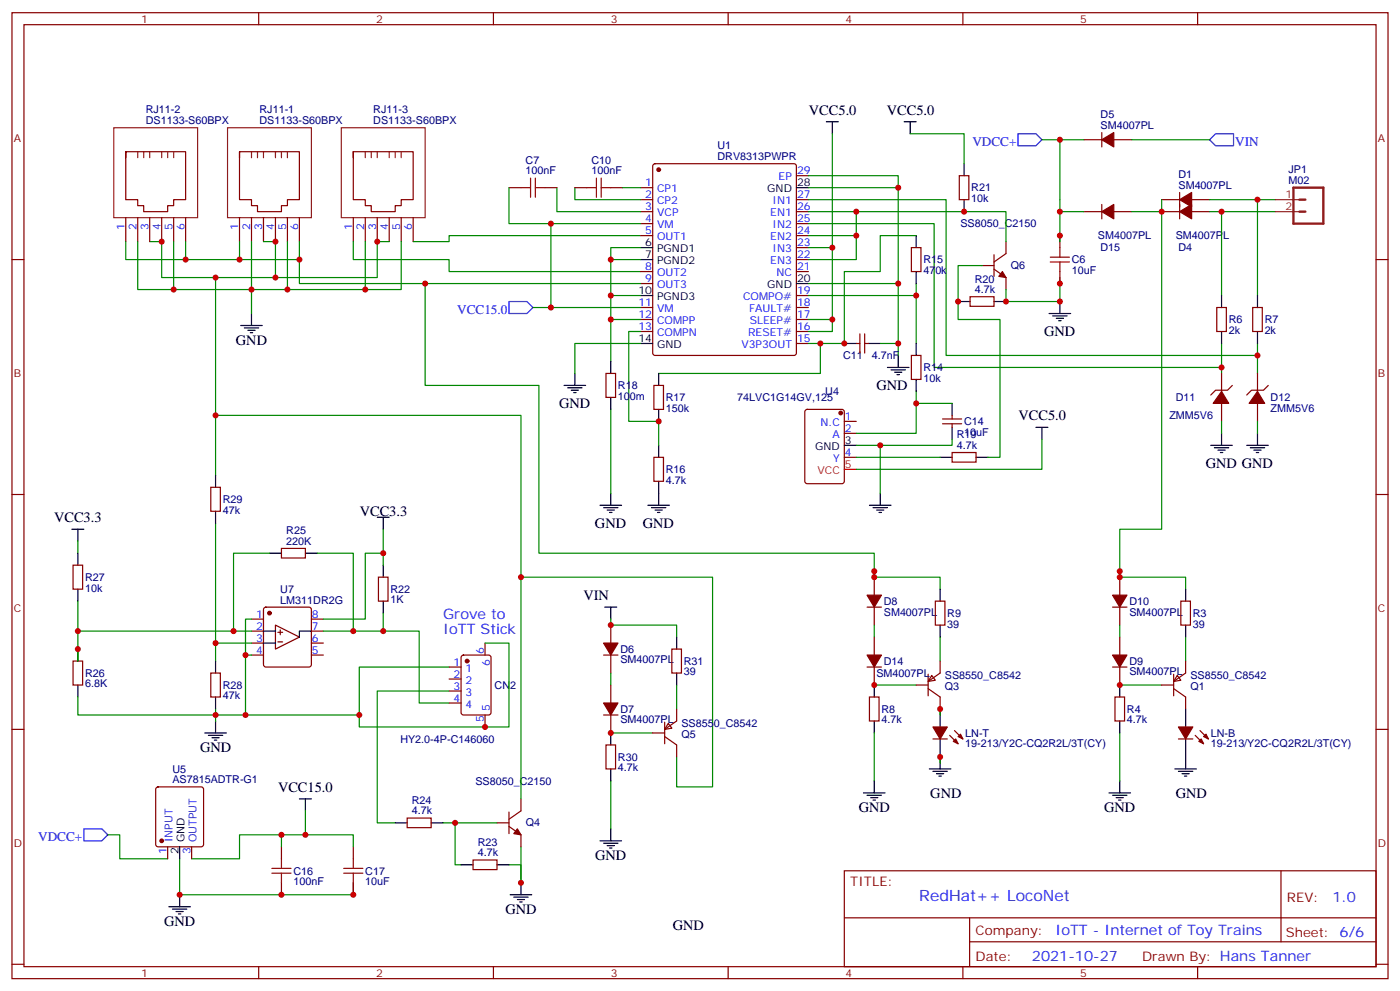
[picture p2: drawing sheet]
<svg xmlns="http://www.w3.org/2000/svg" width="412mm" height="292mm" viewBox="0 0 412 292" stroke-linecap="round" stroke-linejoin="round" font-family="sans-serif">
<g fill="none" stroke="#870000" stroke-width=".35">
<path d="M3.5 3.7h405.4v284.4h-405.4zM7.1 7.3h398.2v277.3h-398.2zM76.2 3.7v3.6M145.3 3.7v3.6M214.5 3.7v3.6M283.6 3.7v3.6M352.8 3.7v3.6M324.6 39v4.3M37 44.7h17.7v14.1h-3.5v1.7h-1.8v1.8h-7.1v-1.8h-1.7v-1.7h-3.6v-14.1v1.7M70.6 44.7h17.6v14.1h-3.5v1.7h-1.8v1.8h-7.1v-1.8h-1.7v-1.7h-3.5v-14.1v1.7M104.1 44.7h17.6v14.1h-3.5v1.7h-1.8v1.8h-7v-1.8h-1.8v-1.7h-3.5v-14.1v1.7M149.9 55.2h3.6"/>
<path d="M160.5 55.2h3.5M169.3 55.2h3.6M179.9 55.2h3.5M188.7 58.8h3.6M188.7 55.2h3.6M192.5 48.4l.5-.2h40.9l.5 .2 .2 .5v55l-.2 .5-.5 .2h-40.9l-.5-.2-.2-.5v-55zM234.6 58.8h3.5M234.6 51.7h3.5M282.6 51.7h2.8v7.1h-2.8zM319.3 41.1h5.3M328.1 41.1h5.3M342.2 58.8h5.3"/>
<path d="M347.5 56.7v7.7M351 58.8h5.3M3.5 76.4h3.6M37 64.1v7M40.6 64.1v7M44.1 64.1v7M47.6 64.1v7M51.2 64.1v7M54.7 64.1v7M70.6 64.1v7M74.1 64.1v7M77.6 64.1v7"/>
<path d="M81.1 64.1v7M84.7 64.1v7M88.2 64.1v7M104.1 64.1v7M107.6 64.1v7M111.1 64.1v7M114.7 64.1v7M118.2 64.1v7M121.7 64.1v7M188.7 62.3h3.6M188.7 65.8h3.6M188.7 69.4h3.6"/>
<path d="M188.7 79.9h3.6M234.6 76.4h3.5M234.6 62.3h3.5M234.6 65.8h3.5M234.6 69.4h3.5M234.6 79.9h3.5M234.6 72.9h3.5M268.5 72.9h2.8v7h-2.8zM289.3 78.2h3.5M292.8 79.2l3.5 2.5v3.5M292.8 75v6.4M296.3 71.1v3.5l-3.5 2.5"/>
<path d="M312.2 69.4v3.5M312.2 79.9v3.6M319.3 62.3h5.3M324.6 60.2v4.2M328.1 62.3h5.3M342.2 62.3h5.3M351 62.3h5.3M405.3 76.4h3.6M188.7 83.5h3.6M188.7 90.5h3.6M188.7 94.1h3.6M188.7 97.6h3.6"/>
<path d="M234.6 90.5h3.5M234.6 94.1h3.5M234.6 97.6h3.5M234.6 87h3.5M253.3 98.3v5.6M254.7 98.3v5.6M285.8 87.3h7v2.9h-7zM358.4 90.5h2.8v7.1h-2.8zM369 90.5h2.8v7.1h-2.8zM178.5 109.9h2.8v7.1h-2.8zM192.6 113.5h2.8v7h-2.8zM234.6 101.1h3.5"/>
<path d="M252.2 101.1h1.1M254.7 101.1h1.1M268.5 104.6h2.8v7.1h-2.8zM359.8 109.9v5.3M359.8 118.7v5.3M363 113.5l-1.4 1.4h-3.5l-1.4 1.4M370.4 109.9v5.3M370.4 118.7v5.3M373.6 113.5l-1.4 1.4h-3.5l-1.5 1.4M192.6 134.6h2.8v7.1h-2.8zM237.3 120.7l.5-.2h10.2l.7 .4v20.8l-.5 .6-10.4 .1-.7-.5v-20.7zM248.7 124h3.5"/>
<path d="M248.7 127.6h3.5M248.7 134.6h3.5M277.6 124.7h5.7M277.6 123.3h5.7M280.5 133.2h7v2.8h-7zM280.5 122.3v1M280.5 124.7v1.1M3.5 145.6h3.6M62.1 143.4h2.8v7.1h-2.8zM405.3 145.6h3.6M21.5 166.4h2.8v7h-2.8zM77.8 178.9l.5-.2h12.7l.5 .2 .2 .5v16.3l-.2 .4-.5 .3h-12.7l-.5-.3-.2-.4v-16.3z"/>
<path d="M82.9 161.4h7.1v2.9h-7.1zM111.5 169.9h2.8v7.1h-2.8zM255.4 178.7h4.2M257.5 169.9v5.3M257.5 178.7v5.3M275.5 177h2.8v7h-2.8zM327.7 178.7h4.3M329.8 169.9v5.3M329.8 178.7v5.3M347.8 177h2.9v7h-2.9zM21.5 194.6h2.8v7h-2.8zM62.1 198.1h2.8v7.1h-2.8z"/>
<path d="M74.1 182.2h3.5M74.1 192.8h3.5M74.1 185.8h3.5M74.1 189.3h3.5M91.7 182.2h3.5M91.7 192.8h3.5M91.7 185.8h3.5M91.7 189.3h3.5M132.3 196.4h3.5M132.3 199.9h3.5M136.1 193l.4-.2h7.4l.7 .5v16.5l-.4 .6-7.7 .1-.6-.5-.1-16.5zM142.9 189.3v3.5"/>
<path d="M177.8 192.8h4.2M179.9 184v5.3M179.9 192.8v5.3M197.9 191.1h2.8v7h-2.8zM255.4 196.4h4.2M257.5 187.5v5.3M257.5 196.4v5.2M273.4 198.5v6.3M274.5 198.8l1 1.4-2.1 .4zM276.9 194.6v3.5l-3.5 2.5M327.7 196.4h4.3M329.8 187.5v5.3"/>
<path d="M329.8 196.4v5.2M345.7 198.5v6.3M346.8 198.8l1 1.4-2.1 .4zM349.2 194.6v3.5l-3.5 2.5M3.5 214.7h3.6M132.3 203.4h3.5M132.3 206.9h3.5M142.9 210.5v3.5M177.8 210.5h4.2M178.5 219.3h2.8v7h-2.8zM179.9 201.6v5.3M179.9 210.5v5.3"/>
<path d="M192.3 215.8h3.5M195.8 212.6v6.3M195.8 216.8l3.5 2.5v3.5M196.8 212.9l1.1 1.4-2.1 .4zM199.3 208.7v3.5l-3.5 2.5M256.1 205.2h2.8v7h-2.8zM269.9 201.6h3.5M273.4 202.7l3.5 2.5v3.5M274.8 217.5h4.2M279.8 216.5l2.4 2.4M281.2 215.1l2.4 2.4M328.4 205.2h2.9v7h-2.9z"/>
<path d="M342.2 201.6h3.5M345.7 202.7l3.5 2.5v3.5M347.1 217.5h4.3M352.1 216.5l2.4 2.4M353.5 215.1l2.5 2.4M405.3 214.7h3.6M46.1 231.8l.5-.2h12.7l.5 .2 .2 .5v16.3l-.3 .5-.4 .2h-12.7l-.5-.3-.2-.4v-16.3zM149.9 239v6.4M153.5 235.2v3.5l-3.6 2.5M49.4 249.3v3.5M56.4 249.3v3.5M82.9 249.3v3.5"/>
<path d="M82.9 259.9v3.5M104.1 249.3v3.5M104.1 259.9v3.5M119.9 240.8h7.1v2.8h-7.1zM139.3 253.2h7.1v2.8h-7.1zM146.4 242.2h3.5M149.9 243.3l3.6 2.4v3.6M248.7 256.3h156.6v28.3h-156.6zM377.3 256.4v20.8M248.7 270.2h156.5M285.6 277.2h119.6M285.6 270.2v14.1"/>
<path d="M3.5 283.8h3.6M76.2 284.6v3.5M145.3 284.6v3.5M214.5 284.6v3.5M283.6 284.6v3.5M352.8 284.6v3.5M405.3 283.8h3.6"/>
</g>
<g fill="none" stroke="#8c2424" stroke-width=".35">
<path d="M33.5 37.6h24.7v26.5h-24.7zM67 37.6h24.7v26.5h-24.7zM100.5 37.6h24.7v26.5h-24.7zM40.6 44.7v1.7M42.3 44.7v1.7M44.1 44.7v1.7M47.6 44.7v1.7M49.4 44.7v1.7M51.2 44.7v1.7M74.1 44.7v1.7M75.8 44.7v1.7M77.6 44.7v1.7"/>
<path d="M81.1 44.7v1.7M82.9 44.7v1.7M84.7 44.7v1.7M107.6 44.7v1.7M109.4 44.7v1.7M111.1 44.7v1.7M114.7 44.7v1.7M116.4 44.7v1.7M118.2 44.7v1.7M375.7 58.8h7.1M375.7 62.3h7.1"/>
</g>
<g fill="none" stroke="#008700" stroke-width=".35">
<path d="M245.2 39.4v58.2h-7.1M268.1 39.4h15.9v8.8M149.9 55.2v10.6h38.8M164 55.2v7.1h24.7M169.3 55.2v3.6h19.4M183.4 55.2h5.3M238.1 55.2h26.5v28.3M238.1 58.8h40.6v45.8h91.7M238.1 51.7h26.5v3.5M306.9 41.1h5.3M319.3 41.1h-7.1v21.2M333.4 41.1h22.9"/>
<path d="M342.2 58.8v3.5h-8.8M356.3 58.8h19.4M370.4 58.8v28.2M37 71.1v5.3h33.6M40.6 71.1v14.1h33.5v-14.1M44.1 71.1h3.5v10.6h63.5v-10.6h3.6M51.2 71.1v14.1M54.7 71.1v5.3M70.6 71.1v5.3h17.6v-5.3M77.6 71.1h3.5v10.6M84.7 71.1v14.1M88.2 76.4v7.1h100.5"/>
<path d="M104.1 71.1v5.3h28.2v3.5h56.4M107.6 71.1v14.1M118.2 71.1v14.1h-44.1v7.1M162.3 65.8v24.7h26.4M179.9 76.4h8.8M188.7 69.4h-56.4v1.7h-10.6M188.7 72.9h-8.8v33.5M238.1 65.8h37.1v42.4h84.6M238.1 62.3h58.2v8.8M238.1 72.9h7.1M252.2 62.3v7.1h-14.1M252.2 69.4v7h-14.1"/>
<path d="M269.9 69.4h-10.6v10.5h-10.6v21.2h-10.6M289.3 78.2h-7.1v15.9h12.4v40.5h-3.6M319.3 62.3h-7.1v8.8M342.2 62.3v93.5h-12.4v14.1M356.3 62.3h19.4M359.8 62.3v24.7M63.5 81.7v58.2M125.2 83.5v30h33.5v49.3h98.8v7.1M157 90.5h5.3M179.9 94.1h8.8M179.9 87h8.8M188.7 97.6h-3.5v26.4h8.8v7.1"/>
<path d="M238.1 83.5h26.5v21.1M238.1 94.1h7.1M269.9 83.5v3.5h-31.8M269.9 87v14.1M312.2 81.7v7.1h-15.9v-3.6M188.7 101.1h-19.4v8.8M241.7 101.1v8.8h-47.7M259.3 101.1h5.3M269.9 115.2v12.4h-17.7M269.9 118.7h10.6M359.8 101.1v8.8M370.4 101.1v8.8"/>
<path d="M63.5 122.3h90v112.9M179.9 120.5v24.7M252.2 131.1h7.1v14.1M252.2 134.6h24.7M280.5 129.3v1.8h-21.2M306.9 129.3v8.8h-54.7M359.8 124v3.6M370.4 124v3.6M22.9 159.3v3.5M63.5 154v40.6M112.9 155.8v10.6M22.9 177v17.6"/>
<path d="M79.4 162.8h-10.6v23M93.5 162.8h10.6v23M112.9 162.8h-5.3v19.4h-12.4M153.5 169.9h56.4v61.7h-10.6v-8.8M257.5 168.1v1.8h19.4v3.5M329.8 168.1v1.8h19.4v3.5M22.9 185.8h51.2M63.5 189.3h10.6M72.3 192.8h1.8M74.1 182.2h-1.8v28.3h-49.4v-5.3M95.2 185.8h28.3v21.1h8.8M112.9 180.5v5.3"/>
<path d="M132.3 196.4h-26.5v14.1h-33.5M142.9 189.3h7v24.7h-44.1v-3.5M179.9 182.2v1.8h19.4v3.5M179.9 198.1v3.5M257.5 184v3.5M276.9 187.5v7.1M329.8 184v3.5M349.2 187.5v7.1M63.5 208.7v3.5M132.3 203.4h-21.2v38.8h5.3M179.9 215.8h12.4M199.3 201.6v7.1"/>
<path d="M257.5 201.6h12.4M257.5 215.8v14.1M276.9 208.7v1.8M329.8 215.8v14.1M329.8 201.6h12.4M90 238.7v7M179.9 229.9v14.1M276.9 222.8v1.8M31.7 245.7h3.6v7.1h14.1M52.9 252.8v10.6h51.2v-3.5M82.9 245.7v3.6M104.1 249.3v-3.6h-33.5v7.1h-14.2"/>
<path d="M130.5 242.2h15.9M134.1 242.2v12.4h1.7M153.5 249.3v10.6v-5.3h-3.6"/>
</g>
<g fill="none" stroke="#000" stroke-width=".35">
<path d="M243.4 35.8h3.5M245.2 35.8v3.6M266.3 35.8h3.6M268.1 35.8v3.6M234.6 55.2h3.5M284 48.2v3.5M284 58.8v3.5M188.7 72.9h3.6M188.7 76.4h3.6M269.9 69.4v3.5M269.9 79.9v3.6M70.9 95.8h6.4"/>
<path d="M72 96.5h4.2M73 97.2h2.1M73.7 97.9h.7M74.1 92.3v3.5M188.7 87h3.6M234.6 83.5h3.5M282.2 88.8h3.6M292.8 88.8h3.5M309 92.3h6.4M310.1 93h4.2M311.1 93.7h2.2M311.9 94.4h.7"/>
<path d="M312.2 88.8v3.5M359.8 87v3.5M359.8 97.6v3.5M370.4 87v3.5M370.4 97.6v3.5M166.2 113.5h6.3M167.2 114.2h4.2M168.3 114.9h2.1M169 115.6h.7M169.3 109.9v3.6M179.9 106.4v3.5M179.9 117v3.5"/>
<path d="M188.7 101.1h3.6M194 109.9v3.6M248.7 101.1h3.5M255.8 101.1h3.5M261.4 108.2h6.4M262.5 108.9h4.2M263.5 109.6h2.1M264.2 110.3h.7M264.6 104.6v3.6M269.9 101.1v3.5M269.9 111.7v3.5M280.5 118.7v3.6"/>
<path d="M63.5 139.9v3.5M194 120.5v3.5M194 131.1v3.5M248.7 131.1h3.5M276.9 134.6h3.6M280.5 125.8v3.5M287.5 134.6h3.5M305.2 125.8h3.5M306.9 125.8v3.5M356.7 131.1h6.3M357.7 131.8h4.2M358.8 132.5h2.1"/>
<path d="M359.5 133.2h.7M359.8 127.6v3.5M367.2 131.1h6.4M368.3 131.8h4.2M369.4 132.5h2.1M370.1 133.2h.7M370.4 127.6v3.5M21.2 155.8h3.5M22.9 155.8v3.5M63.5 150.5v3.5M111.1 152.3h3.6M112.9 152.3v3.5"/>
<path d="M176.7 148.7h6.4M177.8 149.4h4.2M178.9 150.1h2.1M179.6 150.8h.7M179.9 145.2v3.5M190.9 148.7h6.3M191.9 149.4h4.2M193 150.1h2.1M193.7 150.8h.7M194 141.7v7M256.1 148.7h6.4M257.2 149.4h4.2"/>
<path d="M258.2 150.1h2.1M258.9 150.8h.7M259.3 145.2v3.5M22.9 162.8v3.6M22.9 173.4v3.6M79.4 162.8h3.5M90 162.8h3.5M112.9 166.4v3.5M112.9 177v3.5M178.2 178.7h3.5M179.9 178.7v3.5M276.9 173.4v3.6"/>
<path d="M349.2 173.4v3.6M22.9 191.1v3.5M63.5 194.6v3.5M77.6 185.8h3.5M77.6 189.3h3.5M91.7 185.8h-3.5v1.7M199.3 187.5v3.6M199.3 198.1v3.5M276.9 184v3.5M349.2 184v3.5M22.9 201.6v3.6M60.3 215.8h6.4"/>
<path d="M61.4 216.5h4.2M62.4 217.2h2.2M63.1 217.9h.8M63.5 205.2v3.5M63.5 212.2v3.6M179.9 215.8v3.5M257.5 201.6v3.6M257.5 212.2v3.6M276.9 208.7v5.3M276.9 217.5v8.8M329.8 201.6v3.6M329.8 212.2v3.6"/>
<path d="M349.2 208.7v5.3M349.2 217.5v8.8M88.2 235.2h3.5M90 235.2v3.5M179.9 226.3v3.6M254.4 233.4h6.3M255.4 234.1h4.2M256.5 234.8h2.1M257.2 235.5h.7M257.5 229.9v3.5M273.8 226.3h6.3M274.8 227h4.2"/>
<path d="M275.9 227.8h2.1M276.6 228.5h.7M326.7 233.4h6.3M327.7 234.1h4.3M328.8 234.8h2.1M329.5 235.5h.7M329.8 229.9v3.5M346.1 226.3h6.3M347.1 227h4.3M348.2 227.8h2.1M348.9 228.5h.7M52.9 249.3v3.5"/>
<path d="M116.4 242.2h3.5M127 242.2h3.5M135.8 254.6h3.5M146.4 254.6h3.5M153.5 259.9v3.5M176.7 247.5h6.4M177.8 248.2h4.2M178.9 248.9h2.1M179.6 249.6h.7M179.9 244v3.5M49.7 266.9h6.4M50.8 267.6h4.2"/>
<path d="M51.9 268.3h2.1M52.6 269h.7M52.9 263.4v3.5M150.3 263.4h6.3M151.3 264.1h4.3M152.4 264.8h2.1M153.1 265.5h.7"/>
</g>
<g fill="#870000" stroke="#870000" stroke-width=".35">
<path d="M152.4 244l1.1 1.7-2.2-.3z"/>
<path d="M177.8 189.3h4.2l-2.1 3.5z"/>
<path d="M177.8 206.9h4.2l-2.1 3.6z"/>
<path d="M347.5 58.8l3.5-2.1v4.2z"/>
<path d="M347.5 62.3l3.5-2.1v4.2z"/>
<path d="M359.8 115.2l2.1 3.5h-4.5z"/>
<path d="M370.4 115.2l2.1 3.5h-4.6z"/>
<path d="M327.7 192.8h4.3l-2.2 3.6z"/>
<path d="M327.7 175.2h4.3l-2.2 3.5z"/>
<path d="M347.1 214h4.3l-2.2 3.5z"/>
<path d="M353.8 217.5l.7 1.4-1.4-.7z"/>
<path d="M354.5 216.8l.7-.7 .8 1.4z"/>
<path d="M324.6 41.1l3.5-2.1v4.3z"/>
<path d="M274.8 214h4.2l-2.1 3.5z"/>
<path d="M280.8 218.2l.7-.7 .7 1.4z"/>
<path d="M282.2 216.8l.7-.7 .7 1.4z"/>
<path d="M255.4 175.2h4.2l-2.1 3.5z"/>
<path d="M255.4 192.8h4.2l-2.1 3.6z"/>
<path d="M295.3 79.9l1 1.8-2.1-.3z"/>
<path d="M324.6 62.3l3.5-2.1v4.2z"/>
<circle cx="79.4" cy="180.5" r=".53"/>
<circle cx="137.6" cy="194.6" r=".53"/>
<circle cx="194" cy="50" r=".53"/>
<circle cx="247.6" cy="121.6" r=".53"/>
<circle cx="47.6" cy="247.5" r=".53"/>
</g>
<path d="M81.1 184l7.1 3.5-7.1 3.6zM81.8 186.1h1.5M81.8 188.9h1.5M82.5 185.4v1.4" fill="none" stroke="#600" stroke-width=".35"/>
<path d="M299.9 39.4h5.3l1.7 1.7-1.7 1.8h-5.3zM358.1 39.4h5.3v3.5h-5.3l-1.8-1.8zM149.9 88.8h5.3l1.8 1.7-1.8 1.8h-5.3zM24.7 244h5.3l1.7 1.7-1.7 1.8h-5.3z" fill="none" stroke="#00f" stroke-width=".35"/>
<g fill="none" stroke="#a10000" stroke-width=".35">
<path d="M153.5 55.2h2.8M156.3 52.4v5.7M157.7 55.2h2.8M157.7 52.4v5.7M172.9 55.2h2.8M175.7 52.4v5.7M177.1 55.2h2.8M177.1 52.4v5.7M309.4 77.1h5.6M309.4 75.7h5.6M312.2 72.9v2.8M312.2 77.1v2.8"/>
<path d="M80.1 257h5.6M80.1 255.6h5.6M82.9 252.8v2.8M82.9 257v2.9M101.2 257h5.7M101.2 255.6h5.7M104.1 252.8v2.8M104.1 257v2.9"/>
</g>
<path d="M381 55.2h8.8v10.6h-8.8zM382.8 58.8h1.7M382.8 62.3h1.7" fill="none" stroke="#8c2424" stroke-width=".71"/>
<path d="M248.7 138.1h3.5" fill="none" stroke="#f00" stroke-width=".35"/>
<g fill="#c00">
<circle cx="22.9" cy="185.8" r=".88"/>
<circle cx="68.8" cy="185.8" r=".88"/>
<circle cx="63.5" cy="189.3" r=".88"/>
<circle cx="22.9" cy="191.1" r=".88"/>
<circle cx="63.5" cy="210.5" r=".88"/>
<circle cx="72.3" cy="192.8" r=".88"/>
<circle cx="112.9" cy="185.8" r=".88"/>
<circle cx="104.1" cy="185.8" r=".88"/>
<circle cx="72.3" cy="210.5" r=".88"/>
<circle cx="153.5" cy="259.9" r=".88"/>
<circle cx="179.9" cy="184" r=".88"/>
<circle cx="105.8" cy="210.5" r=".88"/>
<circle cx="134.1" cy="242.2" r=".88"/>
<circle cx="107.6" cy="85.2" r=".88"/>
<circle cx="84.7" cy="85.2" r=".88"/>
<circle cx="74.1" cy="85.2" r=".88"/>
<circle cx="111.1" cy="71.1" r=".88"/>
<circle cx="81.1" cy="81.7" r=".88"/>
<circle cx="63.5" cy="122.3" r=".88"/>
<circle cx="142.9" cy="214" r=".88"/>
<circle cx="112.9" cy="162.8" r=".88"/>
<circle cx="81.1" cy="71.1" r=".88"/>
<circle cx="264.6" cy="83.5" r=".88"/>
<circle cx="264.6" cy="101.1" r=".88"/>
<circle cx="312.2" cy="62.3" r=".88"/>
<circle cx="162.3" cy="90.5" r=".88"/>
<circle cx="359.8" cy="62.3" r=".88"/>
<circle cx="370.4" cy="58.8" r=".88"/>
<circle cx="370.4" cy="104.6" r=".88"/>
<circle cx="359.8" cy="108.2" r=".88"/>
<circle cx="264.6" cy="55.2" r=".88"/>
<circle cx="329.8" cy="169.9" r=".88"/>
<circle cx="312.2" cy="83.5" r=".88"/>
<circle cx="312.2" cy="69.4" r=".88"/>
<circle cx="179.9" cy="215.8" r=".88"/>
<circle cx="329.8" cy="201.6" r=".88"/>
<circle cx="162.3" cy="65.8" r=".88"/>
<circle cx="88.2" cy="76.4" r=".88"/>
<circle cx="70.6" cy="76.4" r=".88"/>
<circle cx="54.7" cy="76.4" r=".88"/>
<circle cx="63.5" cy="81.7" r=".88"/>
<circle cx="47.6" cy="71.1" r=".88"/>
<circle cx="51.2" cy="85.2" r=".88"/>
<circle cx="153.5" cy="169.9" r=".88"/>
<circle cx="257.5" cy="201.6" r=".88"/>
<circle cx="257.5" cy="169.9" r=".88"/>
<circle cx="82.9" cy="263.4" r=".88"/>
<circle cx="104.1" cy="263.4" r=".88"/>
<circle cx="90" cy="245.7" r=".88"/>
<circle cx="82.9" cy="245.7" r=".88"/>
<circle cx="179.9" cy="76.4" r=".88"/>
<circle cx="179.9" cy="87" r=".88"/>
<circle cx="179.9" cy="94.1" r=".88"/>
<circle cx="241.7" cy="101.1" r=".88"/>
<circle cx="269.9" cy="87" r=".88"/>
<circle cx="259.3" cy="131.1" r=".88"/>
<circle cx="269.9" cy="118.7" r=".88"/>
<circle cx="245.2" cy="94.1" r=".88"/>
<circle cx="245.2" cy="72.9" r=".88"/>
<circle cx="252.2" cy="62.3" r=".88"/>
<circle cx="252.2" cy="69.4" r=".88"/>
<circle cx="296.3" cy="88.8" r=".88"/>
<circle cx="282.2" cy="88.8" r=".88"/>
<circle cx="312.2" cy="88.8" r=".88"/>
<circle cx="284" cy="62.3" r=".88"/>
<circle cx="194" cy="124" r=".88"/>
<circle cx="342.2" cy="62.3" r=".88"/>
<circle cx="329.8" cy="168.1" r=".88"/>
<circle cx="312.2" cy="41.1" r=".88"/>
<circle cx="276.9" cy="208.7" r=".88"/>
<circle cx="276.9" cy="222.8" r=".88"/>
<circle cx="125.2" cy="83.5" r=".88"/>
<circle cx="257.5" cy="168.1" r=".88"/>
<circle cx="248.7" cy="101.1" r=".88"/>
<circle cx="52.9" cy="263.4" r=".88"/>
</g>
<text font-size="4.6" fill="#00f" x="270.8" y="265.4">RedHat++ LocoNet</text>
<g font-size="4.2">
<text x="238.3" y="33.8">VCC5.0</text>
<text x="261.2" y="33.8">VCC5.0</text>
<text x="69.5" y="101.5">GND</text>
<text x="307.6" y="99">GND</text>
<text x="258.2" y="114.9">GND</text>
<text x="164.7" y="120.2">GND</text>
<text x="300" y="123.7">VCC5.0</text>
<text x="355.2" y="137.8">GND GND</text>
<text x="15.9" y="153.7">VCC3.3</text>
<text x="106" y="151.9">VCC3.3</text>
<text x="175.3" y="155.5">GND</text>
<text x="189.4" y="155.5">GND</text>
<text x="171.9" y="176.6">VIN</text>
<text x="58.9" y="221.4">GND</text>
<text x="81.9" y="233">VCC15.0</text>
<text x="252.9" y="239">GND</text>
<text x="274" y="234.8">GND</text>
<text x="325.3" y="239">GND</text>
<text x="346.4" y="234.8">GND</text>
<text x="175.3" y="253.2">GND</text>
<text x="148.9" y="269">GND</text>
<text x="48.3" y="272.6">GND</text>
<text x="198.2" y="273.6">GND</text>
</g>
<g font-size="4.2" fill="#00f">
<text x="130.5" y="182.2">Grove to</text>
<text x="130.5" y="186.5">IoTT Stick</text>
<text x="392.5" y="265.6">1.0</text>
<text x="310.9" y="275.2">IoTT - Internet of Toy Trains</text>
<text x="304" y="283">2021-10-27</text>
</g>
<g font-size="3.9" fill="#00f">
<text x="286.4" y="42.9">VDCC+</text>
<text x="363.9" y="42.9">VIN</text>
<text x="134.7" y="92.3">VCC15.0</text>
<text x="11.3" y="247.5">VDCC+</text>
</g>
<g font-size="3.9" fill="#800">
<text x="250.5" y="260.9">TITLE:</text>
<text x="379.1" y="265.6">REV:</text>
<text x="287.4" y="275.1">Company:</text>
<text x="378.7" y="275.7">Sheet: 6/6</text>
<text x="287.4" y="282.8">Date:</text>
<text x="336.4" y="282.9">Drawn By: Hans Tanner</text>
</g>
<g font-size="3.2" fill="#800">
<text x="41.6" y="6.7">1</text>
<text x="110.8" y="6.7">2</text>
<text x="179.9" y="6.7">3</text>
<text x="249.1" y="6.7">4</text>
<text x="318.2" y="6.7">5</text>
<text x="4.1" y="41.8">A</text>
<text x="405.9" y="41.8">A</text>
<text x="4.1" y="111">B</text>
<text x="405.9" y="111">B</text>
<text x="4.1" y="180.1">C</text>
<text x="405.9" y="180.1">C</text>
<text x="4.1" y="249.3">D</text>
<text x="405.9" y="249.3">D</text>
<text x="41.6" y="287.5">1</text>
<text x="110.8" y="287.5">2</text>
<text x="179.9" y="287.5">3</text>
<text x="249.1" y="287.5">4</text>
<text x="318.2" y="287.5">5</text>
</g>
<g font-size="3.2" fill="#000080">
<text x="42.9" y="33.4">RJ11-2</text>
<text x="76.5" y="33.4">RJ11-1</text>
<text x="110" y="33.4">RJ11-3</text>
<text x="324.2" y="34.8">D5</text>
<text x="42.9" y="36.5">DS1133-S60BPX</text>
<text x="76.4" y="36.5">DS1133-S60BPX</text>
<text x="110" y="36.5">DS1133-S60BPX</text>
<text x="324.2" y="38">SM4007PL</text>
<text x="211.3" y="47.1">DRV8313PWPR</text>
<text x="211.3" y="44">U1</text>
<text x="154.8" y="51.4">100nF</text>
<text x="154.8" y="48.2">C7</text>
<text x="174.2" y="51.4">100nF</text>
<text x="174.2" y="48.2">C10</text>
<text x="347.2" y="52.5">D1</text>
<text x="379.6" y="51.1">JP1</text>
<text x="286.1" y="59.5">10k</text>
<text x="286.1" y="56.4">R21</text>
<text x="347.2" y="55.6">SM4007PL</text>
<text x="379.6" y="54.2">M02</text>
<text x="282.9" y="66.9">SS8050_C2150</text>
<text x="323.4" y="70.5">SM4007PL</text>
<text x="346.4" y="70.5">SM4007PL</text>
<text x="272" y="77.5">R15</text>
<text x="315.7" y="77.5">C6</text>
<text x="324.2" y="74">D15</text>
<text x="347.1" y="74">D4</text>
<text x="272" y="80.6">470k</text>
<text x="287.1" y="83.2">R20</text>
<text x="297.7" y="79.2">Q6</text>
<text x="315.7" y="80.6">10uF</text>
<text x="287.1" y="86.3">4.7k</text>
<text x="361.9" y="95.2">R6</text>
<text x="372.5" y="95.2">R7</text>
<text x="361.9" y="98.3">2k</text>
<text x="372.5" y="98.3">2k</text>
<text x="248.4" y="105.7">C11</text>
<text x="256.8" y="105.7">4.7nF</text>
<text x="272" y="112.4">10k</text>
<text x="272" y="109.3">R14</text>
<text x="182" y="117.7">100m</text>
<text x="182" y="114.6">R18</text>
<text x="196.1" y="118.1">R17</text>
<text x="217.1" y="118.1">74LVC1G14GV,125</text>
<text x="243.1" y="116.3">U4</text>
<text x="346.4" y="118.1">D11</text>
<text x="374.3" y="118.1">D12</text>
<text x="196.1" y="121.2">150k</text>
<text x="284" y="125.1">C14</text>
<text x="344.5" y="123.4">ZMM5V6</text>
<text x="374.3" y="121.2">ZMM5V6</text>
<text x="281.8" y="129">R19</text>
<text x="284" y="128.3">10uF</text>
<text x="281.8" y="132.2">4.7k</text>
<text x="196.1" y="142.4">4.7k</text>
<text x="196.1" y="139.3">R16</text>
<text x="65.6" y="148.1">R29</text>
<text x="65.6" y="151.2">47k</text>
<text x="84.3" y="160.4">220K</text>
<text x="84.3" y="157.2">R25</text>
<text x="25" y="171">R27</text>
<text x="25" y="174.1">10k</text>
<text x="82.6" y="177.7">LM311DR2G</text>
<text x="82.6" y="174.5">U7</text>
<text x="115" y="177.5">1K</text>
<text x="115" y="174.6">R22</text>
<text x="260.4" y="178">D8</text>
<text x="332.7" y="178">D10</text>
<text x="260.3" y="181.2">SM4007PL</text>
<text x="279" y="184.7">39</text>
<text x="279" y="181.6">R9</text>
<text x="332.7" y="181.2">SM4007PL</text>
<text x="351.4" y="184.7">39</text>
<text x="351.4" y="181.6">R3</text>
<text x="182.7" y="195.3">SM4007PL</text>
<text x="182.7" y="192.1">D6</text>
<text x="201.4" y="195.7">R31</text>
<text x="260.4" y="195.7">D14</text>
<text x="332.7" y="195.7">D9</text>
<text x="25" y="202.4">6.8K</text>
<text x="25.1" y="199.2">R26</text>
<text x="65.6" y="202.8">R28</text>
<text x="145.7" y="202.7">CN2</text>
<text x="201.4" y="198.8">39</text>
<text x="258.2" y="199.2">SM4007PL</text>
<text x="278.3" y="199.9">SS8550_C8542</text>
<text x="278.3" y="203.1">Q3</text>
<text x="332.7" y="198.8">SM4007PL</text>
<text x="350.7" y="199.9">SS8550_C8542</text>
<text x="350.7" y="203.1">Q1</text>
<text x="65.6" y="205.9">47k</text>
<text x="182.7" y="209.8">D7</text>
<text x="259.6" y="209.8">R8</text>
<text x="332" y="209.8">R4</text>
<text x="182.7" y="212.9">SM4007PL</text>
<text x="200.7" y="214">SS8550_C8542</text>
<text x="259.6" y="212.9">4.7k</text>
<text x="332" y="212.9">4.7k</text>
<text x="117.9" y="218.6">HY2.0-4P-C146060</text>
<text x="200.7" y="217.2">Q5</text>
<text x="284.3" y="220">19-213/Y2C-CQ2R2L/3T(CY)</text>
<text x="284.3" y="216.9">LN-T</text>
<text x="356.7" y="220">19-213/Y2C-CQ2R2L/3T(CY)</text>
<text x="356.7" y="216.9">LN-B</text>
<text x="50.8" y="227.5">U5</text>
<text x="182" y="227">4.7k</text>
<text x="182" y="223.9">R30</text>
<text x="50.8" y="230.6">AS7815ADTR-G1</text>
<text x="140" y="231">SS8050_C2150</text>
<text x="121.3" y="239.7">4.7k</text>
<text x="121.3" y="236.6">R24</text>
<text x="154.9" y="243.3">Q4</text>
<text x="140.7" y="249">R23</text>
<text x="86.4" y="257.4">C16</text>
<text x="107.6" y="257.4">C17</text>
<text x="140.7" y="252.1">4.7k</text>
<text x="86.4" y="260.6">100nF</text>
<text x="107.6" y="260.6">10uF</text>
</g>
<g font-size="3.2" fill="#00f">
<text x="229.4" y="53.1">EP</text>
<text x="234.8" y="51.4">29</text>
<text x="190.1" y="54.9">1</text>
<text x="190.1" y="58.4">2</text>
<text x="193.6" y="56.7">CP1</text>
<text x="234.8" y="58.4">27</text>
<text x="190.1" y="61.9">3</text>
<text x="190.1" y="65.5">4</text>
<text x="193.6" y="60.2">CP2</text>
<text x="193.6" y="63.7">VCP</text>
<text x="226.9" y="63.7">EN1</text>
<text x="227.6" y="60.2">IN1</text>
<text x="234.8" y="65.5">25</text>
<text x="234.8" y="61.9">26</text>
<text x="36.7" y="67.8" transform="rotate(-90 36.7 67.8)">1</text>
<text x="40.2" y="67.8" transform="rotate(-90 40.2 67.8)">2</text>
<text x="43.7" y="67.8" transform="rotate(-90 43.7 67.8)">3</text>
<text x="47.3" y="67.8" transform="rotate(-90 47.3 67.8)">4</text>
<text x="50.8" y="67.8" transform="rotate(-90 50.8 67.8)">5</text>
<text x="54.3" y="67.8" transform="rotate(-90 54.3 67.8)">6</text>
<text x="70.2" y="67.8" transform="rotate(-90 70.2 67.8)">1</text>
<text x="73.7" y="67.8" transform="rotate(-90 73.7 67.8)">2</text>
<text x="77.3" y="67.8" transform="rotate(-90 77.3 67.8)">3</text>
<text x="80.8" y="67.8" transform="rotate(-90 80.8 67.8)">4</text>
<text x="84.3" y="67.8" transform="rotate(-90 84.3 67.8)">5</text>
<text x="87.8" y="67.8" transform="rotate(-90 87.8 67.8)">6</text>
<text x="103.7" y="67.8" transform="rotate(-90 103.7 67.8)">1</text>
<text x="107.2" y="67.8" transform="rotate(-90 107.2 67.8)">2</text>
<text x="110.8" y="67.8" transform="rotate(-90 110.8 67.8)">3</text>
<text x="114.3" y="67.8" transform="rotate(-90 114.3 67.8)">4</text>
<text x="117.8" y="67.8" transform="rotate(-90 117.8 67.8)">5</text>
<text x="121.4" y="67.8" transform="rotate(-90 121.4 67.8)">6</text>
<text x="190.1" y="69">5</text>
<text x="193.6" y="67.2">VM</text>
<text x="193.6" y="70.8">OUT1</text>
<text x="226.9" y="70.8">EN2</text>
<text x="227.6" y="67.2">IN2</text>
<text x="234.8" y="69">24</text>
<text x="226.9" y="77.8">EN3</text>
<text x="227.6" y="74.3">IN3</text>
<text x="234.8" y="76.1">22</text>
<text x="234.8" y="72.5">23</text>
<text x="190.1" y="79.6">8</text>
<text x="190.1" y="83.1">9</text>
<text x="193.6" y="81.4">OUT2</text>
<text x="228.7" y="81.4">NC</text>
<text x="234.8" y="79.6">21</text>
<text x="193.6" y="84.9">OUT3</text>
<text x="218.9" y="88.4">COMPO#</text>
<text x="234.8" y="86.6">19</text>
<text x="188.1" y="90.2">11</text>
<text x="188.1" y="93.7">12</text>
<text x="193.6" y="91.9">VM</text>
<text x="193.6" y="95.5">COMPP</text>
<text x="220.7" y="91.9">FAULT#</text>
<text x="220.8" y="95.5">SLEEP#</text>
<text x="234.8" y="93.7">17</text>
<text x="234.8" y="90.2">18</text>
<text x="188.1" y="97.2">13</text>
<text x="193.6" y="99">COMPN</text>
<text x="220.4" y="99">RESET#</text>
<text x="234.8" y="100.8">15</text>
<text x="234.8" y="97.2">16</text>
<text x="218.4" y="102.5">V3P3OUT</text>
<text x="241.7" y="125.4">N.C</text>
<text x="248.9" y="123.7">1</text>
<text x="245.2" y="129">A</text>
<text x="248.9" y="127.2">2</text>
<text x="245.4" y="136">Y</text>
<text x="248.9" y="134.3">4</text>
<text x="75.4" y="181.9">1</text>
<text x="75.4" y="185.4">2</text>
<text x="91.9" y="185.4">7</text>
<text x="91.9" y="181.9">8</text>
<text x="75.4" y="188.9">3</text>
<text x="91.9" y="188.9">6</text>
<text x="75.4" y="192.5">4</text>
<text x="91.9" y="192.5">5</text>
<text x="133.6" y="196">1</text>
<text x="137.1" y="197.8">1</text>
<text x="142.5" y="192.7" transform="rotate(-90 142.5 192.7)">6</text>
<text x="144.3" y="196.2" transform="rotate(-90 144.3 196.2)">6</text>
<text x="133.6" y="199.5">2</text>
<text x="133.6" y="203.1">3</text>
<text x="137.1" y="201.3">2</text>
<text x="133.6" y="206.6">4</text>
<text x="137.1" y="204.8">3</text>
<text x="137.1" y="208.4">4</text>
<text x="144.3" y="209.2" transform="rotate(-90 144.3 209.2)">5</text>
<text x="142.5" y="212.7" transform="rotate(-90 142.5 212.7)">5</text>
<text x="49" y="251.5" transform="rotate(-90 49 251.5)">1</text>
<text x="50.8" y="248" transform="rotate(-90 50.8 248)">INPUT</text>
<text x="56.1" y="251.5" transform="rotate(-90 56.1 251.5)">3</text>
<text x="57.9" y="248" transform="rotate(-90 57.9 248)">OUTPUT</text>
</g>
<g font-size="3.2">
<text x="226" y="56.7">GND</text>
<text x="234.8" y="54.9">28</text>
<text x="190.1" y="72.5">6</text>
<text x="190.1" y="76.1">7</text>
<text x="193.6" y="74.3">PGND1</text>
<text x="193.6" y="77.8">PGND2</text>
<text x="234.8" y="83.1">20</text>
<text x="188.1" y="86.6">10</text>
<text x="193.6" y="88.4">PGND3</text>
<text x="226" y="84.9">GND</text>
<text x="188.1" y="100.8">14</text>
<text x="193.6" y="102.5">GND</text>
<text x="248.9" y="130.7">3</text>
<text x="240.1" y="132.5">GND</text>
<text x="52.6" y="251.5" transform="rotate(-90 52.6 251.5)">2</text>
<text x="54.3" y="248" transform="rotate(-90 54.3 248)">GND</text>
</g>
<g font-size="3.2" fill="#8d2323">
<text x="378.6" y="58.4">1</text>
<text x="378.6" y="61.9">2</text>
</g>
<g font-size="3.2" fill="#f00">
<text x="248.9" y="137.8">5</text>
<text x="240.8" y="139.6">VCC</text>
</g>
</svg>
